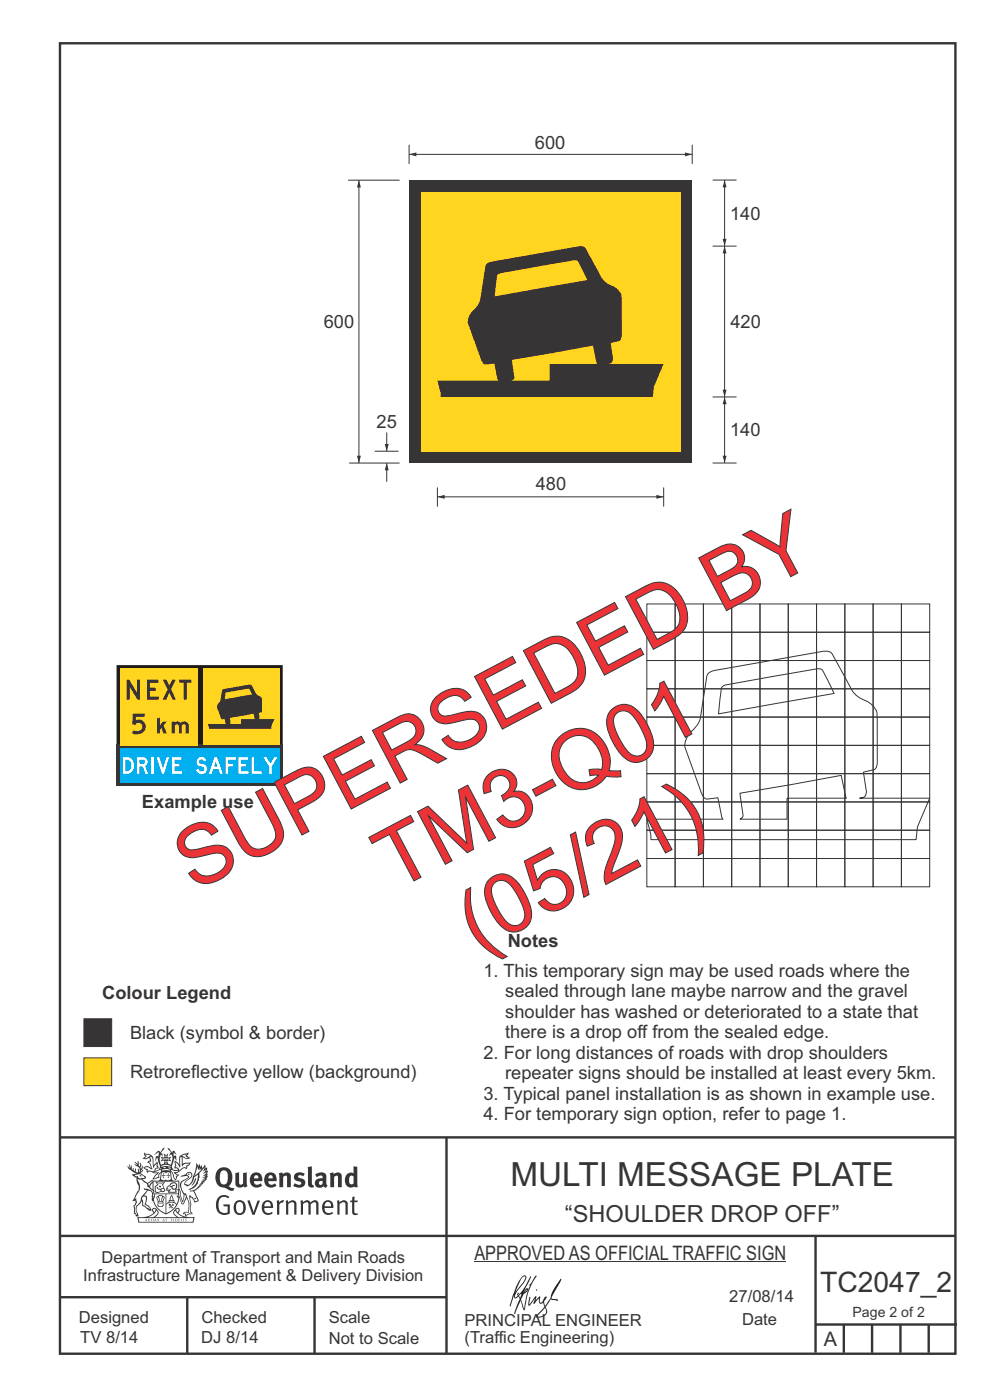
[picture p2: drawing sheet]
<svg xmlns="http://www.w3.org/2000/svg" width="210mm" height="297mm" viewBox="0 0 210 297" stroke-linecap="round" stroke-linejoin="round" font-family="sans-serif">
<g fill="none" stroke="#373435" stroke-width=".51">
<path d="M12.7 9.2h190v278h-190zM12.7 241.3h190M94.7 241.4v45.8M12.7 275.2h82M12.7 262.2h190.1M39.7 275.2v12M66.7 275.2v12M173 262.1v24.9M173 281h30M179 281v6M185 281v6M191 281v6"/>
<path d="M197 281v6"/>
</g>
<g fill="#373435">
<path d="M47 248.4a2.55 2.55 0 0 0 0 2.7l.3 .2a.81 .81 0 0 0 1-1v-.5a1.04 1.04 0 0 0-1.1-1.5zM46.3 248.1a1.82 1.82 0 0 1 2.1-.2 1.82 1.82 0 0 1 .9 1.8 2.29 2.29 0 0 1-.8 2l.7 .3h.5l-.2 .6a2.87 2.87 0 0 1-2-.7 2.12 2.12 0 0 1-1.7-3.1z" fill-rule="evenodd"/>
<path d="M49.9 248.9l.8-.2v2a.46 .46 0 0 0 .3 .6 .46 .46 0 0 0 .6-.3v-2.1l.7-.2v2.4l.2 .5-.5 .3-.3-.3a1.02 1.02 0 0 1-1.2 .3 1.02 1.02 0 0 1-.6-1.1z" fill-rule="evenodd"/>
<path d="M54 249.5l-.1 .5h.9a.49 .49 0 0 0-.2-.6 .49 .49 0 0 0-.6 .1zM53.4 249.1a1.34 1.34 0 0 1 1.6-.2 1.34 1.34 0 0 1 .6 1.5v.2h-1.7a.77 .77 0 0 0 .5 .8 .77 .77 0 0 0 .9-.4l.3 .5a1.59 1.59 0 0 1-2 .2 1.59 1.59 0 0 1-.5-2.1z" fill-rule="evenodd"/>
<path d="M57 249.5l-.1 .5h1a.49 .49 0 0 0-.2-.6 .49 .49 0 0 0-.7 .1zM56.4 249.1a1.34 1.34 0 0 1 1.6-.2 1.34 1.34 0 0 1 .7 1.5v.2h-1.8a.77 .77 0 0 0 .5 .8 .77 .77 0 0 0 .9-.4l.4 .5a1.59 1.59 0 0 1-2.1 .2 1.59 1.59 0 0 1-.5-2.1z" fill-rule="evenodd"/>
<path d="M59.2 248.9l.7-.2 .1 .4a.95 .95 0 0 1 1-.3 .95 .95 0 0 1 .7 .8v2.3h-.8v-2.3a.46 .46 0 0 0-.8 .1v2.2h-.8z" fill-rule="evenodd"/>
<path d="M62.6 249.1a1.75 1.75 0 0 1 2-.1l-.2 .5-.6-.2a.43 .43 0 0 0-.6 .3l.4 .3a1.04 1.04 0 0 1 1.2 1.1 1.04 1.04 0 0 1-1.4 1l-1.2-.4 .3-.6 1 .4 .4-.4a.88 .88 0 0 0-1-.5l-.4-.2-.1-.4z" fill-rule="evenodd"/>
<path d="M65.3 247.6l.8-.2 .1 3.8 .3 .2 .1 .4a.88 .88 0 0 1-1 0 .88 .88 0 0 1-.3-1z" fill-rule="evenodd"/>
<path d="M67.8 250.6a.43 .43 0 0 0-.1 .7 .43 .43 0 0 0 .7-.1v-.7zM66.8 249.1a1.7 1.7 0 0 1 2.4 .1v1.9l.3 .4-.4 .5-.5-.4a1.03 1.03 0 0 1-1.7-.1 1.03 1.03 0 0 1 .8-1.5h.7v-.4a.8 .8 0 0 0-1.2 .1z" fill-rule="evenodd"/>
<path d="M70 248.9l.7-.2 .1 .4a.95 .95 0 0 1 1-.3 .95 .95 0 0 1 .7 .8v2.3h-.8v-2.3a.46 .46 0 0 0-.8 .1v2.2h-.8z" fill-rule="evenodd"/>
<path d="M74.3 249.5a1.48 1.48 0 0 0 0 1.7h.5l.2-.1v-1.5l-.3-.2zM75 247.4l.8 .1 .1 4.4h-.7l-.1-.2a1.26 1.26 0 0 1-1.4 0 1.26 1.26 0 0 1-.5-1.3 1.29 1.29 0 0 1 .4-1.4 1.29 1.29 0 0 1 1.4-.1z" fill-rule="evenodd"/>
<path d="M46.4 253.9a1.72 1.72 0 0 1 2.3 0l-.3 .3a1.24 1.24 0 0 0-1.4-.2 1.24 1.24 0 0 0-.6 1.4 1.49 1.49 0 0 0 1.2 1.9l.7-.1v-1.3h-.8l-.1-.4h1.3v1.9a1.93 1.93 0 0 1-2.2 0 1.93 1.93 0 0 1-.7-2.2l.2-.8z" fill-rule="evenodd"/>
<path d="M50.4 255.1a1.65 1.65 0 0 0 .2 2.2 .99 .99 0 0 0 1-1.4 .78 .78 0 0 0-.4-.8 .78 .78 0 0 0-.8 0zM50 254.9a1.33 1.33 0 0 1 1.6-.1 1.33 1.33 0 0 1 .5 1.4 1.31 1.31 0 0 1-1.3 1.6 1.31 1.31 0 0 1-1.2-1.6v-.6z" fill-rule="evenodd"/>
<path d="M52.5 254.7l.4-.1 .9 2.6 .8-2.5h.5l-1.1 3h-.5z" fill-rule="evenodd"/>
<path d="M56.3 255.2l-.2 .7h1.3a.7 .7 0 0 0-.3-.8 .7 .7 0 0 0-.8 .1zM55.9 255a1.22 1.22 0 0 1 1.5-.2 1.22 1.22 0 0 1 .5 1.5h-1.8a.93 .93 0 0 0 .5 1 .93 .93 0 0 0 1.1-.2l.2 .3a1.43 1.43 0 0 1-1.8 .1 1.43 1.43 0 0 1-.6-1.7z" fill-rule="evenodd"/>
<path d="M58.7 254.7l.4-.1 .1 .5 .4-.4 .6-.1-.2 .5a.66 .66 0 0 0-.8 .7v1.9h-.4z" fill-rule="evenodd"/>
<path d="M60.6 254.7l.4-.1 .1 .5a.94 .94 0 0 1 1-.5 .94 .94 0 0 1 .8 .8v2.3h-.5l-.1-2.5a.81 .81 0 0 0-1.2 .3v2.2h-.4z" fill-rule="evenodd"/>
<path d="M63.7 254.7l.5-.1 .1 .5 .4-.3a.78 .78 0 0 1 1.1 .3 .9 .9 0 0 1 1-.5 .9 .9 0 0 1 .8 .8v2.3h-.5l-.1-2.5a.67 .67 0 0 0-1.1 .3v2.2h-.5v-2.4l-.4-.3-.7 .4v2.3h-.5z" fill-rule="evenodd"/>
<path d="M69 255.2l-.1 .7h1.3a.7 .7 0 0 0-.3-.8 .7 .7 0 0 0-.9 .1zM68.7 255a1.22 1.22 0 0 1 1.5-.2 1.22 1.22 0 0 1 .5 1.5h-1.8a.93 .93 0 0 0 .4 1 .93 .93 0 0 0 1.2-.2l.1 .3a1.44 1.44 0 0 1-1.7 .1 1.44 1.44 0 0 1-.6-1.7z" fill-rule="evenodd"/>
<path d="M71.4 254.7l.5-.1 .1 .5a.94 .94 0 0 1 1-.5 .94 .94 0 0 1 .8 .8v2.3h-.5l-.1-2.5a.81 .81 0 0 0-1.2 .3v2.2h-.4z" fill-rule="evenodd"/>
<path d="M74.7 253.9l.5-.1v.9h.7l-.1 .3h-.6v2.2l.1 .2h.5l.1 .3a.75 .75 0 0 1-1.2-.6v-2.1h-.4v-.3h.4z" fill-rule="evenodd"/>
<path d="M30.8 244.9l1.1 .3-.9 .5h-.4l.6-.5zM31.8 245.4h.2a2.44 2.44 0 0 1 .4 1.9l.1 .5 .7-1-.1 .6 .3 .3a.57 .57 0 0 0-.6 .7l-1-.1-.5 .2 .2-.5-.8-.3 .7-.1 .9 .5 .1-.1-.6-1.3-.2-.2h.5zM30.7 244.4l-.1 .5 .2 .4-.6 .4a1.04 1.04 0 0 0 1.4-.1l.2 .6-.3 .1-.2 .4a.94 .94 0 0 1 .8 1.1l-.2-.1a1.16 1.16 0 0 0-1.5-.1l.3 .4 .4 .2 .1 .5 .2 .1 .1-.2a.94 .94 0 0 1 1.1 .2l.8 .1-1.2 1.2a1.13 1.13 0 0 0 1.2-.2l.4-.1-.1-.4 .5-.8a.83 .83 0 0 0-.6 1.1l-.3-.1-.7 .4 1.1-1.4-.5 .1-.5-.1 1.3-.5-.1-.1-.9 .4v-.3l.2-.2 .3 .1 .1-.3-.2-.4v-.6l-.1-.4-.7 1v-.7a1.42 1.42 0 0 0-1.6-1.8z" fill-rule="evenodd"/>
<path d="M38.5 245.2l.5-.2 .7-.1-.6 .3 .8 .5h-.3zM38.3 245.5l.2-.1 .1 2a1.69 1.69 0 0 1 1.6-.6l-.8 .5 .1 .5a1.1 1.1 0 0 0-1.5 .6l-.1-.5-.2-.2h-.5l.3-.4-.3-.7a1.42 1.42 0 0 1 .8 1.1l.2-.1zM37.1 246.2l.1 1-.2 .3 .1 .4h.5l.1 .2a.96 .96 0 0 1-1.1-.1l-.1 .1a1.06 1.06 0 0 0 1.3 .2v.1a.72 .72 0 0 1-1 .2l.3 .5 .6 .2-.4 .2-.1 .6-.2-.3-.4-1.1-.4-.4 .4 .9a1.54 1.54 0 0 0 .7 1.2l.2-.3a.58 .58 0 0 1 .4-.8l.2-.1h-.3l-.5-.3 .9-.5a.93 .93 0 0 1 1.2-.5v.2l.2-.2 .1-.5a.99 .99 0 0 0 .7-.8l-1.3 .1-.3 .2-.1-1.4 .9 .4 .9-.3h-.4l-.5-.4 .4-.7-.6 .2a1.46 1.46 0 0 0-1.4 2.1v.4l-.2-.4z" fill-rule="evenodd"/>
<path d="M35.6 248.9l.2 .1-.1 .3 .4 .1h-.4v.6l-.1-.6h-.3l.3-.1z" fill-rule="evenodd"/>
<path d="M34.6 248.9l.2 .1v.3l.3 .1h-.3l-.1 .6v-.6h-.4l.4-.1z" fill-rule="evenodd"/>
<path d="M34.3 248.8a.57 .57 0 0 1 .9 .2 .57 .57 0 0 1 .9-.2l.2 1.4h-.2a.57 .57 0 0 1-.9 0 .69 .69 0 0 1-1.1 0zM34.2 248.1l-.3 2.1-.2 .4h3l-.2-.4-.3-2.1h-.2v.2l-.8-.1-.8 .1v-.2z" fill-rule="evenodd"/>
<path d="M34.2 252.4a.3 .3 0 0 0 .6 0 .3 .3 0 0 0-.6 0zM33.3 250.9l.3 .3-.3 .4a.79 .79 0 0 0 0 1.3l.8-.2-.1-.3a.55 .55 0 0 1-.7-.6l.1-.1 .2 .3 .3 .2 .8-.2-.4-.7 .4-.4-.7 .2zM33 250.7l1.1 .2 .9-.2-.4 .6 .4 1.2a.56 .56 0 0 1-.8 .3l-.2 .1a.73 .73 0 0 1-.9 .1 .73 .73 0 0 1-.3-1v-.4l.6-.4z" fill-rule="evenodd"/>
<path d="M35.6 251.8l.7-.4a.58 .58 0 0 1 1-.1 .58 .58 0 0 1-.4 .9l-.3-.3a.43 .43 0 0 1 .6-.4 .57 .57 0 0 0-.8 .2l-.2-.1-.3 .1 .4 .2a.55 .55 0 0 0 .9 .4v.5h-1.3l.3-.4-.1-.1-.6 .1 .2-.3-.2-.1zM35.4 251.8l-.1 .2a.39 .39 0 0 0 .2 .6h.3l-.2 .4h1.9l-.1-.8a.86 .86 0 0 0-.1-1.3 .86 .86 0 0 0-1.3 .4z" fill-rule="evenodd"/>
<path d="M36 254.8h.8v.2h-.8zM36.4 253.8l.2 .8h-.4zM36.4 253.5l-.3 .5-.1 .6h-.2v.4l-.7 .4 .2 .1a1.48 1.48 0 0 1 2.1 .2l.2-.1-.6-.5v-.5h-.2l-.1-.6z" fill-rule="evenodd"/>
<path d="M35.8 255.4l.4 .1 .1 .3 .3-.2-.2-.2a.38 .38 0 0 1 .5 .5l-.2-.2-.3 .2 .3 .2-.3 .3-.1-.4-.4 .4-.1-.2 .4-.3-.1-.1-.2 .1z" fill-rule="evenodd"/>
<path d="M34.5 254h.2v.2l-.2 .6h-.2zM33.6 255.3h.9v.2a.55 .55 0 0 1-.8 .4v-.2l-.2-.1zM33.4 254h.2l.2 .8h-.2zM33.6 255l.8-.1 .1 .2h-.8zM33.8 253.7h.5l-.2 1.1h-.1zM33.3 253.8l-.1 .3 .3 1.1a.48 .48 0 0 0-.1 .6 .48 .48 0 0 0 .5 .2h.5a.49 .49 0 0 0 .2-.8l.3-1.1-.1-.3a1.42 1.42 0 0 0-1.5 0z" fill-rule="evenodd"/>
<path d="M33.7 251.5l.4 .1 .1 .3h-.3z" fill-rule="evenodd"/>
<path d="M41.3 250.1l.3-.2-.2 .8-.6 .8h-.2l.5-.7z" fill-rule="evenodd"/>
<path d="M39.7 249l.3-.2 .5 .2a.88 .88 0 0 1-.6 1.1 1.22 1.22 0 0 0-.8 1.3l.5 .2a.72 .72 0 0 0 .9-.4l.5-.8 .2-.6 .8-.6v.2a2.85 2.85 0 0 1-2 2.9l.1 .1a2.13 2.13 0 0 0 1.9-1.5v-.3a2.01 2.01 0 0 0 .3-1.7l1.1-1.3-.4 1 .7-.5-.7 1 .8-.4-.8 .8 .7-.2-.9 .6 .8-.1-.8 .4h.7l-.8 .3 .3 .2h-.4l.2 .3h-.4l.2 .3h-.4l.1 .2h-.1a2.16 2.16 0 0 1-2 1.1l.1 .2 .4-.1a.76 .76 0 0 1 .7 .8l.5 1.2-.6 .2a1.45 1.45 0 0 0-1.1-1.3l.2 1.8-.1 1.8 .4 .3a1.07 1.07 0 0 0-1.2 .4v-.3l-.5-.2a.87 .87 0 0 1 1.1-.1v-.7a4.4 4.4 0 0 0-.6-3.1l-.1-.3h-.2a2.16 2.16 0 0 1-.7-2.2l.3-.4 1.2-.7a.55 .55 0 0 0-.4-.8zM37.8 252.4a.76 .76 0 0 1 .3 1.1l.6 1.6 .4-1.7 .2 .1a.61 .61 0 0 1-.1 .9l-.3 .8-.2 .1-.7-1.6-.3 .1a1.18 1.18 0 0 0 .1-1.4zM41.8 247.5l.2 .7 .3-.5v.6l.4-.5a1.9 1.9 0 0 1-1.2 1.4l-.3 .3zM38.2 249.6l1.4-.2 .2 .2v.3l-.5 .2a1.26 1.26 0 0 0-.9 1.9l.2 .7a1.84 1.84 0 0 1 .1 2.1l-.4-1.4a.96 .96 0 0 0-.4-1.2l-.4 .2a.78 .78 0 0 1 0 1.3l.1 .3h.4l.4 1.1a.38 .38 0 0 0 .2 .4 .38 .38 0 0 0 .4-.1l.6-1.2a2.94 2.94 0 0 1 .4 2.5l-.1 .4h-.8l-.3 .4v.2l.4-.1 .1 .4 .2 .1a1.02 1.02 0 0 1 1.3-.5v-.4l-.3-.1 .1-1.8-.3-1.3h.1a1.14 1.14 0 0 1 .8 1 .63 .63 0 0 0 .8-.2 .63 .63 0 0 0-.2-.9l-.6-1.2 .9-.6 .2-.4h.3l-.1-.2h.4l-.1-.3h.3l-.1-.3 .5-.1-.2-.2 .6-.4v-.2h-.2l.4-.5h-.3l.3-.5-.4 .1 .4-.5v-.3l-.3 .2 .2-.7-.1-.2-.4 .3v-.8l-.6 .8-.2-.8-.2 .5-.3-.7-.1 .6-.5-.8-.1 1.4-.6 1.8a1.81 1.81 0 0 1-1 1.5l-.6-.2a1.75 1.75 0 0 1 1.1-1.2 .75 .75 0 0 0 .1-1.3 .75 .75 0 0 0-1.2 .4z" fill-rule="evenodd"/>
<path d="M41.2 254.1h.3l.2 .2-.4 .1z" fill-rule="evenodd"/>
<path d="M29.4 258.4h11.6l-.1 .8h-11.4zM31.3 258.2l.5-.1a2.48 2.48 0 0 0 1.4-1.3l.3 .5-.5 .6-.5 .3zM32.5 256.6l.3-.2 .2 .1-.3 .7zM37.2 256.8a2.65 2.65 0 0 0 1.8 1.4h-1.1l-.5-.3-.5-.6zM37.4 256.5l.2-.1 .3 .2-.3 .6zM29.2 258.2l.1 1.2h11.8l.2-1.1-.2-.1a4.1 4.1 0 0 1-3.3-.9l.3-.4-.1-.6a1.06 1.06 0 0 0-1.3 1l.2 .4 .6 .5h-4.7l.3-.1a.84 .84 0 0 0 .6-.8 .84 .84 0 0 0-.5-.8l-.3-.2h-.5l-.1 .6 .3 .4a4.2 4.2 0 0 1-3.4 .9z" fill-rule="evenodd"/>
<path d="M31 258.7l.1 .2h-.2zM31 258.5l-.3 .6 .4-.2 .2 .2z" fill-rule="evenodd"/>
<path d="M31.3 258.6h.3v.4a.25 .25 0 0 0 .2-.1 .25 .25 0 0 0-.1-.3h.1a.29 .29 0 0 1 0 .4 .29 .29 0 0 1-.4 0 .29 .29 0 0 1 0-.4z" fill-rule="evenodd"/>
<path d="M32.2 258.6a.22 .22 0 0 1 .3 .2 .22 .22 0 0 1-.3 .2zM32 258.6l.1 .4a.33 .33 0 0 0 .4 0 .33 .33 0 0 0 0-.4 .33 .33 0 0 0-.5 0z" fill-rule="evenodd"/>
<path d="M32.9 258.7l.1 .2h-.2zM32.9 258.5l-.2 .6 .3-.2 .2 .2z" fill-rule="evenodd"/>
<path d="M33.3 258.6h.2l.1 .1 .2-.1-.2 .2 .2 .3-.3-.3-.1 .3h-.1l.2-.3z" fill-rule="evenodd"/>
<path d="M34.7 258.7l.1 .2h-.2zM34.7 258.5l-.3 .6 .4-.2 .2 .2z" fill-rule="evenodd"/>
<path d="M35 258.5h.5l-.2 .1v.5h-.2l.1-.5z" fill-rule="evenodd"/>
<path d="M36.2 258.6l.3-.1-.1 .1v.2h.1h-.1v.3h-.2z" fill-rule="evenodd"/>
<path d="M36.7 258.6h.2v.5h-.2z" fill-rule="evenodd"/>
<path d="M37.3 258.6a.22 .22 0 0 1 .3 .2 .22 .22 0 0 1-.3 .2zM37.1 258.6v.4a.33 .33 0 0 0 .5 0 .33 .33 0 0 0 0-.4 .33 .33 0 0 0-.5 0z" fill-rule="evenodd"/>
<path d="M37.8 258.6l.4-.1-.2 .1v.2h.1h-.1v.2l.2 .1h-.4z" fill-rule="evenodd"/>
<path d="M38.4 258.6h.2l-.1 .4 .2 .1h-.3z" fill-rule="evenodd"/>
<path d="M38.9 258.6h.2v.5h-.2z" fill-rule="evenodd"/>
<path d="M39.3 258.6h.2h-.1l.2 .3-.2 .2-.1-.1v-.1l.2 .1z" fill-rule="evenodd"/>
<path d="M34.2 247.4a1.51 1.51 0 0 1 2 .2 2.67 2.67 0 0 0-2.1 0zM35.7 247.6l.4 .1 .1 .3-.4-.1zM34.6 247.6h.5l.1 .2h-.4zM34 247.8l.3 .2h-.3zM34.9 246.9l.3-.2 .3 .2zM34.9 245.6l.2 .1v.3h-.2zM35 245.1l.2 .2 .2-.2-.1 .3h-.2zM35.1 246.3h.2l.1 .4-.2-.2-.2 .2zM35.3 245.7l.2-.1v.4h-.2zM34.4 245.7h.3l.1 .3-.4 .1 .2-.2zM35.7 245.7h.3l-.2 .2 .2 .2-.4-.1zM32.7 244.9l1-.5-.1 1-.2-.2-.3 .2-.3 1.1 .5-1 .3 .9a1.84 1.84 0 0 1 .2 1.7l.4 .1a2.48 2.48 0 0 1 2.2 0l.2-.2-.2-.7 .7-1.8 .4 .7-.2-1-.2-.1-.2 .3v-.9l.6 .4-.6-.8-.3 .1-.1 .4-.5-.9-.5-.3 .2 .5 .6 .5-.5 .8 .4-.4a2.06 2.06 0 0 1 0 2.3l-.5-.2-.2-.6 .1-.1 .8 .2-.4-.5 .4-.5-.7 .2-.2-.2 .2-.7-.5 .4-.5-.4 .2 .7-.2 .2-.7-.2 .4 .5-.4 .5 .8-.2 .1 .1-.2 .6-.5 .2a2.02 2.02 0 0 1 0-2.2l.3 .5-.1-.7-.3-.1 .8-1.2-.4 .3-.5 .8-.2-.3a.8 .8 0 0 0-.8 .5z" fill-rule="evenodd"/>
<path d="M29.2 250.1l.3 .1a.61 .61 0 0 1 .8 .4l.3 .2a.8 .8 0 0 1 .6 1l.4 .1 .5 .5a1 1 0 0 1 .5 1.1l-.1 .7v-.5h-.1a.96 .96 0 0 0-.8-1.3l-.2-.2h-.7l-.1-.1-.1 .1 .1 .3h.6l-1.2 1.3-.2 1-.4 .6a1.33 1.33 0 0 0-.5 1.8l.2 .5a1.26 1.26 0 0 1-.5-1.5l-.1-.3a1.56 1.56 0 0 0 .4-1.7l-.3 .2 .2-.5a3.2 3.2 0 0 0 .7-3zM30.4 253.9h.4a2.06 2.06 0 0 1-.1 1.6l.7 .5 .4 .4-.6-.1-.8-.6-.1-.9a.51 .51 0 0 1 .1-.9zM28.6 249.3a1.52 1.52 0 0 1 2.1 .5l-1.1 .2-.2-.1-.1-.4h-.5zM27.5 247v.8l-.3-.4h-.1a3.1 3.1 0 0 0 1.9 1.6l-1 .1 .5 .6 .5 .1 .1 1.1a1.84 1.84 0 0 1-.3 2.5l-.4 .9-.3 .4 .2 .1 .4-.1 .1 .4-.2 .5-.3 .2 .1 1.7h.2l.3 .5 .1 .1 .4-.1-.1-.5a1.3 1.3 0 0 1-.1-1.7l.9-1 .1 1.1 .6 .2 .5 .5 .1-.1 .2 .3h.5a1.85 1.85 0 0 0-1.2-1.4l.1-.3a1.39 1.39 0 0 0 0-1.4l-.5-.1 .5-.5a.66 .66 0 0 1 .9-.4 .66 .66 0 0 1 .3 .9l-.1 .4 .2-.1v.2l-.1 .3 .2 .5 .1-.3a2.24 2.24 0 0 0 .1-2.2 .73 .73 0 0 1-.7-.7 .73 .73 0 0 1 .6-.7v-.2a.94 .94 0 0 0-.9 .8 .48 .48 0 0 1-.1-.6 .48 .48 0 0 1 .5-.2l.5-.3a.51 .51 0 0 0-.8 .2l-.5 .2-1-.8h.6l.2-.5-1.2-.7 .5-.5v-.3l-.5 .4 .1-.2a.69 .69 0 0 0 .2-1v.4l-.2 .3v-1.1l-.3-.2 .1 .6-.1 .2-.4-1.3v.7l-.6-.4 .5 .7-.6-.2 .3 .3a1 1 0 0 1 .7 1.4l-.2-.8v.9l-.5-.2v-.8l-.2 .7-.2-.1-.1-.6-.2 .4-.2-.2 .1-.7-.2 .5z" fill-rule="evenodd"/>
<path d="M29.6 249.4l.2-.1 .3 .2z" fill-rule="evenodd"/>
<path d="M32.4 250.5h5.6v2l-.2-.1v-1.7h-5.2v2.5h5.2v-.8l.1 .2-.1 1.1v-.3h-2.5v4a4.1 4.1 0 0 0 2.6-3.6l.1-.1a4 4 0 0 1-2.8 3.9 4.2 4.2 0 0 1-2.8-4.7l.1 1.2 .1-.1a3.8 3.8 0 0 0 2.5 3.4v-4h-2.5l-.2-.9z" fill-rule="evenodd"/>
<circle cx="40" cy="249.1" r=".17"/>
</g>
<path d="M100.6 267.7h66.2" fill="none" stroke="#373435" stroke-width=".21"/>
<g fill="#252726">
<path d="M111.6 273.7l.2-.2-.5 .7zM110.4 274.5l.3 .1-.3 .7-.3-.4zM110.9 270.9l.5-.1a9.3 9.3 0 0 1-2 3.2l-.1 .2 1-2.5zM110.6 271a14.7 14.7 0 0 0-2.2 4.9l-.3 1.2 .1 .1 .8-2.4a.42 .42 0 0 0 .2 .7 .42 .42 0 0 0 .6-.3l.2-.2 .2 .6-1.1 3.1h.2l1.1-2.8 .6 1.9 .2 .2 .2-.5a13.5 13.5 0 0 1 2-6.2l.5-.5-.2-.2-1.6 2.1 .4-.1a14.9 14.9 0 0 0-1.3 5.1l-.4-1.2a1.39 1.39 0 0 1 .2-1.8l.1-.2a.92 .92 0 0 0 .8-1.2 .75 .75 0 0 0-.7 .7l-.2 .2 1.6-3.4h-.1l-.4 .7a10.5 10.5 0 0 1-2.2 3.2l.2-.4a.32 .32 0 0 0-.4 .2 .32 .32 0 0 0 .1 .4l-.5 .4a3.2 3.2 0 0 1 1.1-2.3l.5-.6a2.49 2.49 0 0 0 .7-1.6l-.3-.2z" fill-rule="evenodd"/>
<path d="M115.6 277.5a1.15 1.15 0 0 1 .1 1.3 1.15 1.15 0 0 1-1.2 .5h-.5zM112.3 275.1l-.3 1.7 .3 .2 1.2-1.5-.3 1.1 1.1-1.2a.94 .94 0 0 0 .4 1.2l.5-.3 .3 .9-1.2 1.3a.98 .98 0 0 0-.5 1 1.9 1.9 0 0 0 2.3-1.3l-.1-.3a1.02 1.02 0 0 1 .3-1.4l.5-.9 1.5 .3-.2-.5v.3l-1.1-.2v-.2l2-3.6 .1-.3-.1-.1-1.8 2.7a6.6 6.6 0 0 1-1.5 3l-.2-.2a1.01 1.01 0 0 1 .4-1.4l.1-.2-.3-.2-.3 .5-.2 .5-.5 .4-.2-.4 .1-.9-.2-.1-.8 .9 .2-.9h-.1l-1.4 1.7 .2-1.4v-.1z" fill-rule="evenodd"/>
<path d="M113.7 273.5l.3 .3h-.3z" fill-rule="evenodd"/>
</g>
<path d="M17.8 216.1h5.9v5.9h-5.9z" fill-rule="evenodd" fill="#373435" stroke="#373435" stroke-width=".21"/>
<path d="M17.8 224.4h5.9v5.9h-5.9z" fill-rule="evenodd" fill="#ffd520" stroke="#373435" stroke-width=".21"/>
<g fill="none" stroke="#373435" stroke-width=".21">
<path d="M137.2 128.1h6v6h-6zM137.2 134.1h6v6h-6zM143.2 128.1h6v6h-6zM143.2 134.1h6v6h-6zM149.2 128.1h6v6h-6zM149.2 134.1h6v6h-6zM155.2 128.1h6v6h-6zM155.2 134.1h6v6h-6zM161.2 128.1h6v6h-6zM161.2 134.1h6v6h-6zM167.2 128.1h6v6h-6zM167.2 134.1h6v6h-6z"/>
<path d="M173.2 128.1h6v6h-6zM173.2 134.1h6v6h-6zM179.2 128.1h6v6h-6zM179.2 134.1h6v6h-6zM185.2 128.1h6v6h-6zM185.2 134.1h6v6h-6zM191.2 128.1h6v6h-6zM191.2 134.1h6v6h-6zM137.2 140.1h6v6h-6zM137.2 146.1h6v6h-6zM137.2 152.1h6v6h-6zM137.2 158.1h6v6h-6z"/>
<path d="M143.2 140.1h6v6h-6zM143.2 146.1h6v6h-6zM143.2 152.1h6v6h-6zM143.2 158.1h6v6h-6zM149.2 140.1h6v6h-6zM149.2 146.1h6v6h-6zM149.2 152.1h6v6h-6zM149.2 158.1h6v6h-6zM150.3 142.8l1.4-.6 22.8-4a1.86 1.86 0 0 1 2.5 1.3l2.9 5.5a6.3 6.3 0 0 0 4.3 3.9l.4 .4a3.2 3.2 0 0 1 1.5 2.9v5a19.7 19.7 0 0 1-.3 5.7l-.6 .4-2.1 .5 .7 4.2-.4 1-.2 .2-.9 .1h14.9l-2.6 6.1-.3 2.7h-56.2l-.1-1.1-.8-3.2h16.2l-.3-.4-.8-4.2-2.1 .3a1.85 1.85 0 0 1-1.6-1.7l-3.3-9.3a4.9 4.9 0 0 1 2.1-4l.7-.9 .5-1.2 1.3-8.8zM153.2 145.6l.9-.3 19.4-3.4a1.2 1.2 0 0 1 1.4 1l2 4.2-24.5 4.3 .4-3.8a3.1 3.1 0 0 1 .4-2zM155.2 140.1h6v6h-6zM155.2 146.1h6v6h-6z"/>
<path d="M155.2 152.1h6v6h-6zM155.2 158.1h6v6h-6zM161.2 140.1h6v6h-6zM161.2 146.1h6v6h-6zM161.2 152.1h6v6h-6zM161.2 158.1h6v6h-6zM167.2 140.1h6v6h-6zM167.2 146.1h6v6h-6zM167.2 152.1h6v6h-6zM167.2 158.1h6v6h-6zM173.2 140.1h6v6h-6zM173.2 146.1h6v6h-6z"/>
<path d="M173.2 152.1h6v6h-6zM173.2 158.1h6v6h-6zM179.2 140.1h6v6h-6zM179.2 146.1h6v6h-6zM179.2 152.1h6v6h-6zM179.2 158.1h6v6h-6zM185.2 140.1h6v6h-6zM185.2 146.1h6v6h-6zM185.2 152.1h6v6h-6zM185.2 158.1h6v6h-6zM191.2 140.1h6v6h-6zM191.2 146.1h6v6h-6z"/>
<path d="M191.2 152.1h6v6h-6zM191.2 158.1h6v6h-6zM137.2 164.1h6v6h-6zM137.2 170.1h6v6h-6zM137.2 176.1h6v6h-6zM143.2 164.1h6v6h-6zM143.2 170.1h6v6h-6zM143.2 176.1h6v6h-6zM149.2 164.1h6v6h-6zM149.2 170.1h6v6h-6zM149.2 176.1h6v6h-6zM155.2 164.1h6v6h-6z"/>
<path d="M155.2 170.1h6v6h-6zM155.2 176.1h6v6h-6zM156.9 168.3l21.5-3.8 1.1 4.8h-12.5v4.5h-10l.5-.4 .1-.4zM161.2 164.1h6v6h-6zM161.2 170.1h6v6h-6zM161.2 176.1h6v6h-6zM167.2 164.1h6v6h-6zM167.2 170.1h6v6h-6zM167.2 176.1h6v6h-6zM167.7 166.5h.1M173.2 164.1h6v6h-6zM173.2 170.1h6v6h-6z"/>
<path d="M173.2 176.1h6v6h-6zM179.2 164.1h6v6h-6zM179.2 170.1h6v6h-6zM179.2 176.1h6v6h-6zM185.2 164.1h6v6h-6zM185.2 170.1h6v6h-6zM185.2 176.1h6v6h-6zM191.2 164.1h6v6h-6zM191.2 170.1h6v6h-6zM191.2 176.1h6v6h-6zM137.2 182.1h6v6h-6zM143.2 182.1h6v6h-6z"/>
<path d="M149.2 182.1h6v6h-6zM155.2 182.1h6v6h-6zM161.2 182.1h6v6h-6zM167.2 182.1h6v6h-6zM173.2 182.1h6v6h-6zM179.2 182.1h6v6h-6zM185.2 182.1h6v6h-6zM191.2 182.1h6v6h-6z"/>
</g>
<path d="M86.8 38.2h60v60h-60z" fill-rule="evenodd" fill="#373435"/>
<path d="M89.3 40.7h55v55h-55z" fill-rule="evenodd" fill="#ffd520"/>
<path d="M153.7 84.2v14" fill="none" stroke="#373435" stroke-width=".21"/>
<g fill="#373435">
<path d="M153.3 96.7h.8l-.4 1.5z"/>
<path d="M153.7 84.2l.4 1.6h-.8z"/>
</g>
<path d="M153.7 52.2v32M151.2 84.2h5" fill="none" stroke="#373435" stroke-width=".21"/>
<g fill="#373435">
<path d="M153.3 82.7h.8l-.4 1.5z"/>
<path d="M153.7 52.2l.4 1.6h-.8z"/>
</g>
<path d="M86.8 32.7h60" fill="none" stroke="#373435" stroke-width=".21"/>
<g fill="#373435">
<path d="M145.3 32.3l1.5 .4-1.5 .5z"/>
<path d="M86.8 32.7l1.5-.4v.9z"/>
</g>
<path d="M146.8 30.7v4.1M153.7 38.2v14" fill="none" stroke="#373435" stroke-width=".21"/>
<g fill="#373435">
<path d="M153.3 50.7h.8l-.4 1.5z"/>
<path d="M153.7 38.2l.4 1.5h-.8z"/>
</g>
<path d="M86.8 30.7v4.1M151.2 38.2h5M151.2 52.2h5M92.8 105.4h48" fill="none" stroke="#373435" stroke-width=".21"/>
<g fill="#373435">
<path d="M139.2 105l1.6 .4-1.6 .4z"/>
<path d="M92.8 105.4l1.5-.4v.8z"/>
</g>
<path d="M82 91.7v4M92.8 103.4v4.1M140.8 103.4v4.1" fill="none" stroke="#373435" stroke-width=".21"/>
<path d="M81.6 94.2h.8l-.4 1.5z" fill="#373435"/>
<path d="M82 98.2v4" fill="none" stroke="#373435" stroke-width=".21"/>
<path d="M82 98.2l.4 1.6h-.8z" fill="#373435"/>
<path d="M76.1 38.2v60M79.5 95.7h5.1" fill="none" stroke="#373435" stroke-width=".21"/>
<g fill="#373435">
<path d="M75.7 96.7h.9l-.5 1.5z"/>
<path d="M76.1 38.2l.5 1.6h-.9z"/>
</g>
<path d="M151.2 98.2h5" fill="none" stroke="#373435" stroke-width=".21"/>
<g fill="#373435">
<path d="M92.8 80.8h23.8v-3.6h24.2l-2.1 4.9-.2 2.1h-45l-.1-.9z" fill-rule="evenodd"/>
<path d="M103.4 55.9l-.5 .7-1 7-.7 1.4a4.6 4.6 0 0 0-1.9 3.5l2.7 7.8a1.17 1.17 0 0 0 1.2 1l1.6-.2 .7 3.3 .4 .6 .4 .2 2.3-.4 .5-.5-.5-4 17.2-3 .9 3.9 .5 .3 2.4-.4 .3-.3 .1-.7-.5-3.3 1.7-.4a1.35 1.35 0 0 0 .7-1.7v-7.1a3.1 3.1 0 0 0-2.4-3.2l-.9-.5-.8-.7-2.6-4.8a4.7 4.7 0 0 0-1.4-2.1h-1.2l-18.3 3.2zM105.6 58.2l-.2 .5-.5 4.2 19.7-3.5-1.6-3.2a1.08 1.08 0 0 0-1.4-1l-15.3 2.7z" fill-rule="evenodd"/>
</g>
<path d="M73.8 38.2h11M74.1 98.2h10.7" fill="none" stroke="#373435" stroke-width=".21"/>
<path d="M42.3 141.1v17.6h17.7v-17.6zM24.7 141.1v17.6h17.6v-17.6z" fill-rule="evenodd" fill="#1f1a17"/>
<path d="M24.7 158h35.3v8.8h-35.3z" fill-rule="evenodd" fill="#373435"/>
<path d="M25.5 158.7h33.7v7.4h-33.7z" fill-rule="evenodd" fill="#00afef"/>
<g fill="#fefefe">
<path d="M26.1 160.6v3.6a1.86 1.86 0 0 0 2-.6 1.86 1.86 0 0 0-1.1-3zM26.6 161.2a1.27 1.27 0 0 1 1.3 .8 1.27 1.27 0 0 1-.4 1.4l-.9 .2z" fill-rule="evenodd"/>
<path d="M29.6 161.2h.7a.43 .43 0 0 1 .5 .4 .43 .43 0 0 1-.4 .4h-.8zM29.1 160.6v3.6h.5v-1.6h.7l.5 1.6h.6l-.6-1.7a.99 .99 0 0 0 .5-1.1 .99 .99 0 0 0-.9-.8z" fill-rule="evenodd"/>
<path d="M32.1 160.6h.5v3.6h-.5z" fill-rule="evenodd"/>
<path d="M33.2 160.6h.6l.8 2.4 .7-2.4h.6l-1.1 3.6h-.4z" fill-rule="evenodd"/>
<path d="M36.5 160.6h2v.6h-1.5v.9h1.1v.5h-1.1v1h1.6v.6h-2.1z" fill-rule="evenodd"/>
<path d="M42 160.9a1.05 1.05 0 0 1 1.8 .4l-.6 .2a.49 .49 0 0 0-.7-.3 .49 .49 0 0 0 0 .8 1.17 1.17 0 0 1 1.4 .8 1.17 1.17 0 0 1-.8 1.4 1.17 1.17 0 0 1-1.5-.6l-.1-.3 .6-.2a.61 .61 0 0 0 .8 .6 .61 .61 0 0 0 .3-.9 1.7 1.7 0 0 1-1.5-.9v-.5z" fill-rule="evenodd"/>
<path d="M45.5 160.6h.5l1.3 3.6h-.6l-.4-1h-1.1l-.3 1h-.6zM45.8 161.6l-.4 1h.7z" fill-rule="evenodd"/>
<path d="M47.9 160.6h2.1v.6h-1.6v.9h1.1v.5h-1.1v1.6h-.5z" fill-rule="evenodd"/>
<path d="M50.6 160.6h2v.6h-1.5v.9h1.1v.5h-1.1v1h1.6v.6h-2.1z" fill-rule="evenodd"/>
<path d="M53.4 160.6h.5v3h1.6v.6h-2.1z" fill-rule="evenodd"/>
<path d="M55.9 160.6h.6l.9 1.4 .8-1.4h.6l-1.2 2v1.6h-.5v-1.6z" fill-rule="evenodd"/>
</g>
<path d="M43.1 141.8h16.1v16.2h-16.1z" fill-rule="evenodd" fill="#ffd520"/>
<g fill="#373435">
<path d="M44.1 153.6h7v-1.1h7.1l-.6 1.5-.1 .6h-13.2z" fill-rule="evenodd"/>
<path d="M47.2 146.3l-.4 2.3-.7 .9-.1 .5 .9 2.4 .3 .2 .5-.1 .1 1 .3 .2 .8-.2-.2-1.2 5.1-.9 .3 1.2 .8-.1 .2-.3-.2-1 .5-.1 .2-.3v-1.7a1.15 1.15 0 0 0-.9-1.5l-.4-.5-.9-1.6a.48 .48 0 0 0-.6-.3zM47.8 147l-.1 1.3 5.7-1-.7-1.2z" fill-rule="evenodd"/>
</g>
<path d="M25.5 141.7h16.5v16.5h-16.5z" fill-rule="evenodd" fill="#ffd520"/>
<g fill="#373435">
<path d="M26.9 144.2h.5l1.6 2.7v-2.7h.7v4.2h-.6l-1.6-2.7v2.7h-.6z"/>
<path d="M31.1 144.2h2.5v.7h-1.8v1h1.2v.7h-1.2v1.2h1.9v.6h-2.6z"/>
<path d="M34.6 144.2h.7l.6 1.3 .6-1.3h.8l-1 2 1 2.2h-.7l-.7-1.4-.7 1.4h-.7l1-2.2z"/>
<path d="M38 144.2h2.6v.6h-1v3.6h-.6v-3.6h-1z"/>
<path d="M33.3 152.5l.6-.3v1.7l.7-.8h.8l-.7 .8 .7 1.7h-.7l-.5-1.1-.3 .4v.7h-.6z"/>
<path d="M36.4 153.1h.7v.1l.6-.2a1.39 1.39 0 0 0 1.5 0l.4 .2 .4 .5v1.9h-.6v-1.5a.43 .43 0 0 0-.5-.4 .43 .43 0 0 0-.4 .4v1.5h-.6v-1.5a.44 .44 0 0 0-.4-.5 .44 .44 0 0 0-.4 .5v1.5h-.7z"/>
</g>
<g font-size="17.6" fill="#ed3237">
<text x="41.2" y="189.2" transform="rotate(-28 41.2 189.2)">SUPERSEDED BY</text>
<text x="83.8" y="189" transform="rotate(-28 83.8 189)">TM3-Q01</text>
<text x="101.2" y="202.1" transform="rotate(-28 101.2 202.1)">(05/21)</text>
</g>
<text font-size="7.1" fill="#373435" x="108.3" y="251.6">MULTI MESSAGE PLATE</text>
<text font-size="6" fill="#373435" x="174" y="274">TC2047_2</text>
<text font-size="5" fill="#373435" x="119.8" y="259.3">“SHOULDER DROP OFF”</text>
<text font-size="4.3" fill="#373435" x="28" y="155.7">5</text>
<g font-size="4.2" fill="#373435">
<text x="100.6" y="267.2">APPROVED AS OFFICIAL TRAFFIC SIGN</text>
<text x="174.7" y="285.6">A</text>
</g>
<g font-size="3.9" fill="#373435">
<text x="113.5" y="31.7">600</text>
<text x="154.9" y="46.6">140</text>
<text x="68.7" y="69.6">600</text>
<text x="154.9" y="69.6">420</text>
<text x="79.9" y="90.7">25</text>
<text x="154.9" y="92.6">140</text>
<text x="113.6" y="103.9">480</text>
<text x="30.1" y="171.4">Example use</text>
<text x="107.7" y="200.9">Notes</text>
<text x="102.5" y="207.2">1. This temporary sign may be used roads where the</text>
<text x="21.7" y="212">Colour Legend</text>
<text x="107.2" y="211.6">sealed through lane maybe narrow and the gravel</text>
<text x="107.2" y="215.9">shoulder has washed or deteriorated to a state that</text>
<text x="27.6" y="220.3">Black (symbol &amp; border)</text>
<text x="107.2" y="220.2">there is a drop off from the sealed edge.</text>
<text x="102.5" y="224.6">2. For long distances of roads with drop shoulders</text>
<text x="27.6" y="228.6">Retroreflective yellow (background)</text>
<text x="102.5" y="233.3">3. Typical panel installation is as shown in example use.</text>
<text x="107.2" y="228.9">repeater signs should be installed at least every 5km.</text>
<text x="102.5" y="237.6">4. For temporary sign option, refer to page 1.</text>
</g>
<g font-size="3.5" fill="#373435">
<text x="21.6" y="267.9">Department of Transport and Main Roads</text>
<text x="17.7" y="271.8">Infrastructure Management &amp; Delivery Division</text>
<text x="16.7" y="280.6">Designed</text>
<text x="42.7" y="280.6">Checked</text>
<text x="69.7" y="280.6">Scale</text>
<text x="98.5" y="281.3">PRINCIPAL ENGINEER</text>
<text x="154.7" y="276.2">27/08/14</text>
<text x="157.4" y="281.2">Date</text>
<text x="17" y="284.8">TV 8/14</text>
<text x="42.7" y="284.8">DJ 8/14</text>
<text x="69.7" y="285.2">Not to Scale</text>
<text x="98.5" y="284.8">(Traffic Engineering)</text>
</g>
<text font-size="3" fill="#373435" x="180.8" y="279.3">Page 2 of 2</text>
</svg>
